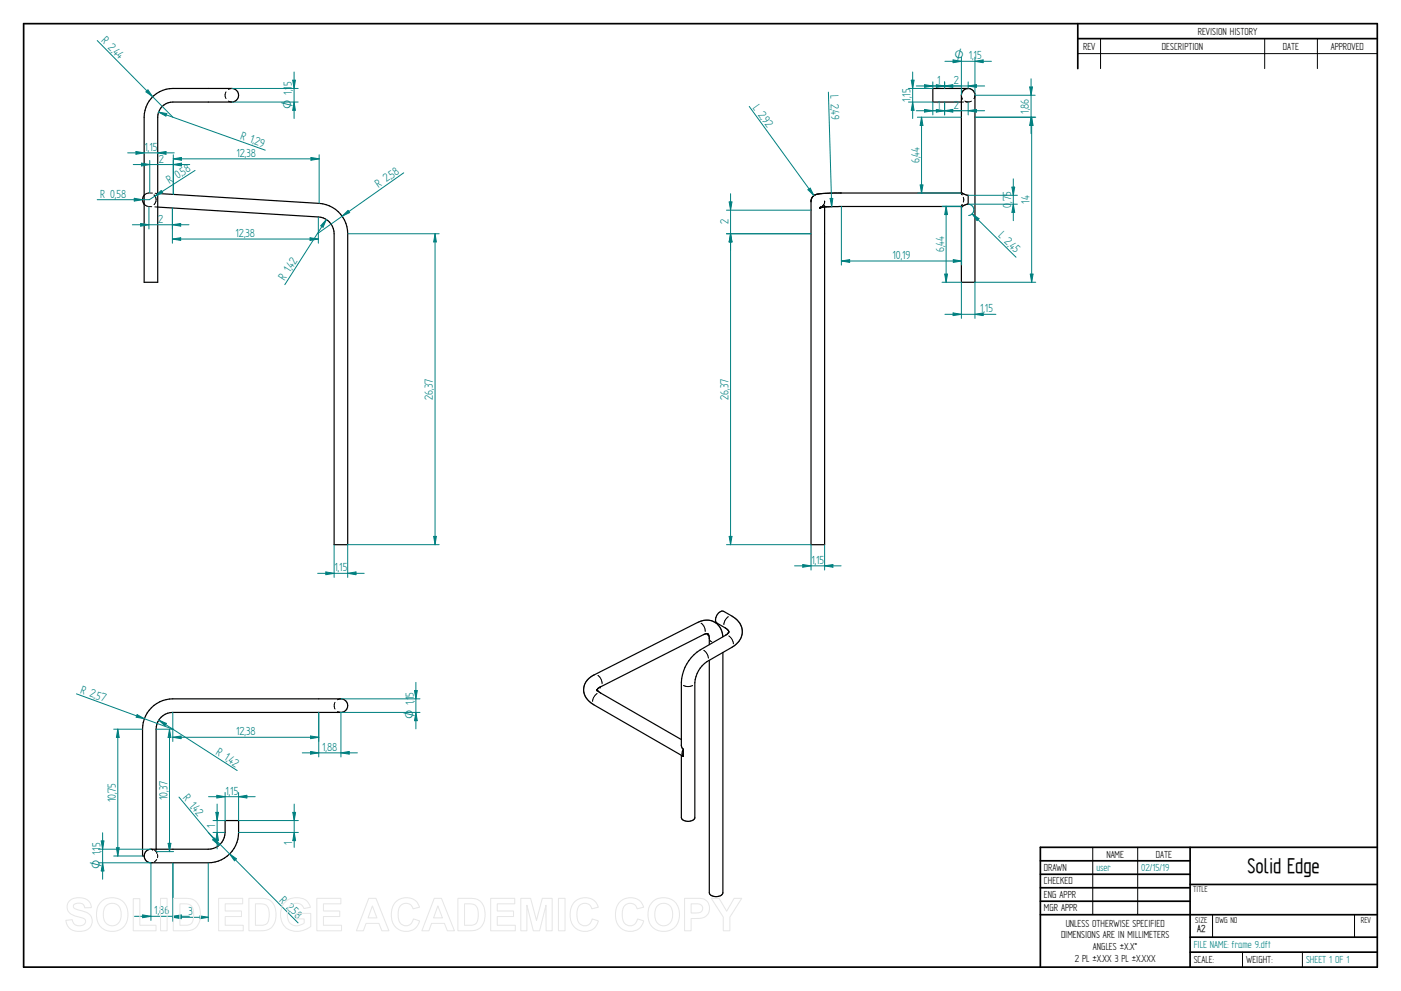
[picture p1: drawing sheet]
<svg xmlns="http://www.w3.org/2000/svg" width="594mm" height="420mm" viewBox="0 0 594 420" stroke-linecap="round" stroke-linejoin="round" font-family="sans-serif">
<g fill="none" stroke="#000" stroke-width=".72">
<path d="M10 10h574v400h-574zM457 10v19.1M457 16.4h127M504.6 359.2v50.8M584 359.2h-142.9v50.8M441.1 365h63.5M441.1 370.7h63.5M441.1 376.4h63.5M504.6 375h79.4M441.1 382.1h63.5M441.1 387.8h142.9M504.6 397.3h79.4"/>
<path d="M504.6 403.7h79.4"/>
</g>
<g fill="none" stroke="#000" stroke-width=".42">
<path d="M466.7 16.4v12.7M536.3 16.4v12.7M558.6 16.4v12.7M95.8 38.9l-.3 1.1 .3 1.8M98.3 37.5l-1.4 .4M457 22.7h127M96.9 42.9l1.4 .4M407.7 40.4l.3 1.3M407.7 43.3h.9M408 41.7h.1M409.1 42.8l1.1 .4M411.9 42.9l-2.3 .4"/>
<path d="M413.4 40.4l-.4 1.4M61.1 86.6l1.2 .8 2 .2M63.1 81.8l-.8 .2-1.2 .8M63.5 81.8l1.1 .1M65.3 82.6a2.77 2.77 0 0 1 0 4.1M65.7 87.7l1.2 .1M65.8 82h1.1M347.8 87.9h.1M347.9 87.9h.1M348.1 87.8h.1M348.3 87.7l-.2 .1M348.7 87.4h.1"/>
<path d="M349.4 86.5l-.7 .9M349.6 85.9h.1M349.7 85.3v.8M349.7 87v.8M349.7 85.5l-.1 .1M407.7 87.5h.1M407.7 81.8l.3 .9M407.7 87.4v.1M407.7 81.8h.1M408 86.7l-.3 .7M408.5 83.7v2M297.3 264.2l1.1 1.2 .6 2.4"/>
<path d="M298.4 275.7l1.2 1.2 .8 2.2M301 271.4l.8 .7M308.9 261.5l-1.5 1.7-.4 1.6M309 269.6l1.2 1.2 .8 2.2M142.1 297.8l-.4 1 .4 1.8M144.6 296.3l-1.5 .4M253.2 294l-1.5 1.8-.4 1.6M253.5 286.3l1.2 1.3 .6 2.3M289.8 290.6l1.6 .5 2.3-.5M143.2 301.7h.1M143.2 301.7l1.4 .3M463.4 359.2v28.6"/>
<path d="M482.4 359.2v28.6M64 360l.8 .1M64.7 365.7l-.7 .1M64.8 360.1h.1M65.5 360.5l1 1M66.2 360v.4M66.2 360.8v.3M66.5 364.4l-1.1 1M66.5 361.5h.1M66.8 362.2v1.4M514.2 387.9v9.4M574.4 387.9v9.4"/>
<path d="M526.9 403.7v6.3M552.3 403.7v6.3"/>
</g>
<g fill="none" stroke="#000" stroke-width=".51">
<path d="M410.2 37.5a2.83 2.83 0 0 0-2.5 2.9v41.4h-54.1l-7.5 .7M65.2 40.6a12.5 12.5 0 0 1 8.1-3.1h25a2.88 2.88 0 0 1 2.9 2.9 2.88 2.88 0 0 1-2.9 2.9h-25a6.4 6.4 0 0 0-6.4 6.4v70h-5.8v-70a12.4 12.4 0 0 1 4.1-9.1zM407.7 43.3h-12.1v-5.8h15.3a2.83 2.83 0 0 1 2.5 2.9v79.3h-5.7v-32.2h-51.9l-8 .4M61.1 82.8l-.7 1.9 .7 1.9M66.9 82l68.4 4.2a12.9 12.9 0 0 1 12.1 12.9v131.8h-5.7v-131.8a7.1 7.1 0 0 0-6.7-7.1l-68.1-4.2M343.9 85.2v145.7h5.8v-143.1M346 82.5l-.4 .2a2.9 2.9 0 0 0-1.7 2.5M346 82.5h.1M407.8 81.8l2.7 1v3.8l-2.7 .9M300.1 268.7l-1.8 .4-44.1 22.3-1 1M300.2 268.8l.6 1.6v2.9M306.5 270a7 7 0 0 0-10.8-6.1l-43.7 22.2a6.6 6.6 0 0 0-4.5 5.8 6.6 6.6 0 0 0 3.6 6.4l38.2 22.1"/>
<path d="M306.5 276.6v101.9a3.3 3.3 0 0 1-5.7 0v-98.5M309 268l-1.5 1.4-10.6 6.1a17.3 17.3 0 0 0-8 13.9v26.7l.9 1.5M309 267.8l-1-1.3-4-2.3a3.5 3.5 0 0 1 2-5.1l.9 .1 3.5 2a7.2 7.2 0 0 1 4.3 6.6 7.2 7.2 0 0 1-4.3 6.6l-10.6 6.1a11.8 11.8 0 0 0-5.2 8.9v57.2a3.2 3.2 0 0 1-4.5 1.3l-.9-.6-.3-.7v-26.4M253.3 292.5l1.4 1.3 34.2 19.8M289.8 317.6v3.1M289.8 317.6l-.5 1.8 .5 1.3M289.2 320.4l.1 .1M289.3 320.5l.5 .2M62.1 360.8l1.9-.8h24.3a7.2 7.2 0 0 0 7.2-7.1v-5h5.7a20.4 20.4 0 0 1-1.3 10.6 12.9 12.9 0 0 1-11.6 7.3h-24.3a2.89 2.89 0 0 1-2.7-1.9 2.89 2.89 0 0 1 .8-3.1zM66.2 360v-50.8a7.1 7.1 0 0 1 7.1-7.2h71.3a2.88 2.88 0 0 0 2.8-2.8 2.88 2.88 0 0 0-2.8-2.9h-71.3a12.9 12.9 0 0 0-12.9 12.9v53.7h.7"/>
</g>
<g fill="#000">
<circle cx="343.9" cy="85.2" r=".25"/>
<circle cx="347.8" cy="87.9" r=".25"/>
<circle cx="347.9" cy="87.9" r=".25"/>
<circle cx="407.7" cy="87.5" r=".25"/>
<circle cx="407.8" cy="81.8" r=".25"/>
<circle cx="407.8" cy="87.5" r=".25"/>
<circle cx="300.1" cy="268.7" r=".25"/>
<circle cx="300.2" cy="268.8" r=".25"/>
<circle cx="309" cy="267.7" r=".25"/>
<circle cx="309" cy="267.8" r=".25"/>
<circle cx="253.2" cy="292.5" r=".25"/>
<circle cx="253.2" cy="292.4" r=".25"/>
<circle cx="253.3" cy="292.5" r=".25"/>
<circle cx="253.3" cy="292.3" r=".25"/>
<circle cx="254.5" cy="291.3" r=".25"/>
</g>
<path d="M147.4 99.1h38.8M147.4 230.9h38.8M183.9 227.4h1.1l-.5 3.5z" fill="none" stroke="#008080" stroke-width=".42"/>
<path d="M183.9 227.4h1.1l-.5 3.5z" fill="#008080"/>
<path d="M184.5 99.1l.5 3.5h-1.1z" fill="none" stroke="#008080" stroke-width=".42"/>
<path d="M184.5 99.1l.5 3.5h-1.1z" fill="#008080"/>
<path d="M184.5 99.1v131.8M141.7 230.9v13.9M147.4 230.9v13.9M147.4 243.1l3.6-.6v1.2z" fill="none" stroke="#008080" stroke-width=".42"/>
<path d="M147.4 243.1l3.6-.6v1.2z" fill="#008080"/>
<path d="M138.2 242.5l3.5 .6-3.5 .6z" fill="none" stroke="#008080" stroke-width=".42"/>
<path d="M138.2 242.5l3.5 .6-3.5 .6z" fill="#008080"/>
<path d="M98.3 37.5h28.1M98.3 43.3h28.1M124.7 43.3l.6 3.5h-1.2zM134.7 243.1h19.7" fill="none" stroke="#008080" stroke-width=".42"/>
<path d="M124.7 43.3l.6 3.5h-1.2z" fill="#008080"/>
<path d="M124.1 34h1.2l-.6 3.5z" fill="none" stroke="#008080" stroke-width=".42"/>
<path d="M124.1 34h1.2l-.6 3.5z" fill="#008080"/>
<path d="M124.7 30.5v19.7M67.3 47.5l45.2 16.2M67.3 47.5l3.4 .6-.3 1.1z" fill="none" stroke="#008080" stroke-width=".42"/>
<path d="M67.3 47.5l3.4 .6-.3 1.1z" fill="#008080"/>
<path d="M41.2 17.2l32.1 32.5M61.9 38.9l.8-.8 2.1 2.9z" fill="none" stroke="#008080" stroke-width=".42"/>
<path d="M61.9 38.9l.8-.8 2.1 2.9z" fill="#008080"/>
<path d="M57.7 64.2l3.4 .6-3.4 .6z" fill="none" stroke="#008080" stroke-width=".42"/>
<path d="M57.7 64.2l3.4 .6-3.4 .6z" fill="#008080"/>
<path d="M66.9 64.8l3.5-.6v1.2z" fill="none" stroke="#008080" stroke-width=".42"/>
<path d="M66.9 64.8l3.5-.6v1.2z" fill="#008080"/>
<path d="M54.1 64.8h19.8M41.2 84.7h22.1M56.9 84.1l3.5 .6-3.5 .6z" fill="none" stroke="#008080" stroke-width=".42"/>
<path d="M56.9 84.1l3.5 .6-3.5 .6z" fill="#008080"/>
<path d="M82.7 72.3l-19.4 12.4M65.7 83.1l2.7-2.3 .6 .9z" fill="none" stroke="#008080" stroke-width=".42"/>
<path d="M65.7 83.1l2.7-2.3 .6 .9z" fill="#008080"/>
<path d="M73.5 65.6v16.8M131.9 66.8l3.4 .6-3.4 .5zM135.3 65.6v20.6" fill="none" stroke="#008080" stroke-width=".42"/>
<path d="M131.9 66.8l3.4 .6-3.4 .5z" fill="#008080"/>
<path d="M73.5 67.4l3.5-.6v1.1z" fill="none" stroke="#008080" stroke-width=".42"/>
<path d="M73.5 67.4l3.5-.6v1.1z" fill="#008080"/>
<path d="M63.5 68v13.8M73.5 67.4h61.8M73.5 68v14.4M73.5 69.8l3.5-.6v1.2z" fill="none" stroke="#008080" stroke-width=".42"/>
<path d="M73.5 69.8l3.5-.6v1.2z" fill="#008080"/>
<path d="M60 69.2l3.5 .6-3.5 .6z" fill="none" stroke="#008080" stroke-width=".42"/>
<path d="M60 69.2l3.5 .6-3.5 .6z" fill="#008080"/>
<path d="M56.5 69.8h24M59.6 94.7l3.6 .6-3.6 .6zM63.2 87.5v9.6M73.1 88.2v8.9" fill="none" stroke="#008080" stroke-width=".42"/>
<path d="M59.6 94.7l3.6 .6-3.6 .6z" fill="#008080"/>
<path d="M73.1 95.3l3.5-.6v1.2z" fill="none" stroke="#008080" stroke-width=".42"/>
<path d="M73.1 95.3l3.5-.6v1.2z" fill="#008080"/>
<path d="M56.1 95.3h24M73.1 88.2v14.9M135 92v11.1M73.1 101.3l3.5-.5v1.1z" fill="none" stroke="#008080" stroke-width=".42"/>
<path d="M73.1 101.3l3.5-.5v1.1z" fill="#008080"/>
<path d="M131.5 100.8l3.5 .5-3.5 .6z" fill="none" stroke="#008080" stroke-width=".42"/>
<path d="M131.5 100.8l3.5 .5-3.5 .6z" fill="#008080"/>
<path d="M171.2 73.3l-36.6 25.8M145.1 91.7l2.5-2.5 .7 .9zM73.1 101.3h61.9" fill="none" stroke="#008080" stroke-width=".42"/>
<path d="M145.1 91.7l2.5-2.5 .7 .9z" fill="#008080"/>
<path d="M138.4 93.1l-17.6 27.6M138.4 93.1l-1.4 3.3-1-.7z" fill="none" stroke="#008080" stroke-width=".42"/>
<path d="M138.4 93.1l-1.4 3.3-1-.7z" fill="#008080"/>
<path d="M317.7 45.1l27.4 37.8M342.6 80.4l1-.6 1.5 3.1z" fill="none" stroke="#008080" stroke-width=".42"/>
<path d="M342.6 80.4l1-.6 1.5 3.1z" fill="#008080"/>
<path d="M356.8 87.5v24.9M407.7 87.5v24.9M356.8 110.7l3.5-.6v1.2z" fill="none" stroke="#008080" stroke-width=".42"/>
<path d="M356.8 110.7l3.5-.6v1.2z" fill="#008080"/>
<path d="M404.2 110.1l3.5 .6-3.5 .6z" fill="none" stroke="#008080" stroke-width=".42"/>
<path d="M404.2 110.1l3.5 .6-3.5 .6z" fill="#008080"/>
<path d="M351.3 39.1l1.4 48.5M352 84.1h1.1l-.4 3.5zM356.8 110.7h50.9" fill="none" stroke="#008080" stroke-width=".42"/>
<path d="M352 84.1h1.1l-.4 3.5z" fill="#008080"/>
<path d="M389 49.7h18.7M390.8 49.7l.6 3.5h-1.2zM389 81.9h18.7" fill="none" stroke="#008080" stroke-width=".42"/>
<path d="M390.8 49.7l.6 3.5h-1.2z" fill="#008080"/>
<path d="M390.2 78.4h1.2l-.6 3.5z" fill="none" stroke="#008080" stroke-width=".42"/>
<path d="M390.2 78.4h1.2l-.6 3.5z" fill="#008080"/>
<path d="M390.8 49.7v32.2M343.9 230.9v10.8M349.7 230.9v10.8M349.7 239.9l3.5-.5v1.1z" fill="none" stroke="#008080" stroke-width=".42"/>
<path d="M349.7 239.9l3.5-.5v1.1z" fill="#008080"/>
<path d="M340.4 239.4l3.5 .5-3.5 .6z" fill="none" stroke="#008080" stroke-width=".42"/>
<path d="M340.4 239.4l3.5 .5-3.5 .6z" fill="#008080"/>
<path d="M308.1 99.1h35.8M309.8 99.1l.6 3.5h-1.2zM308.1 230.9h35.8M336.9 239.9h19.8" fill="none" stroke="#008080" stroke-width=".42"/>
<path d="M309.8 99.1l.6 3.5h-1.2z" fill="#008080"/>
<path d="M309.2 227.4h1.2l-.6 3.5z" fill="none" stroke="#008080" stroke-width=".42"/>
<path d="M309.2 227.4h1.2l-.6 3.5z" fill="#008080"/>
<path d="M308.1 89.1h35.8M308.1 99.1h35.8M309.2 85.6h1.2l-.6 3.5zM309.8 99.1v131.8" fill="none" stroke="#008080" stroke-width=".42"/>
<path d="M309.2 85.6h1.2l-.6 3.5z" fill="#008080"/>
<path d="M309.8 99.1l.6 3.5h-1.2z" fill="none" stroke="#008080" stroke-width=".42"/>
<path d="M309.8 99.1l.6 3.5h-1.2z" fill="#008080"/>
<path d="M309.8 82.1v24M399.5 87.5h8.2M401.2 87.5l.6 3.5h-1.2zM399.5 119.7h8.2" fill="none" stroke="#008080" stroke-width=".42"/>
<path d="M401.2 87.5l.6 3.5h-1.2z" fill="#008080"/>
<path d="M400.6 116.2h1.2l-.6 3.5z" fill="none" stroke="#008080" stroke-width=".42"/>
<path d="M400.6 116.2h1.2l-.6 3.5z" fill="#008080"/>
<path d="M401.2 87.5v32.2M407.7 119.7v15.3M413.4 119.7v15.3M404.1 132.7l3.6 .6-3.6 .5z" fill="none" stroke="#008080" stroke-width=".42"/>
<path d="M404.1 132.7l3.6 .6-3.6 .5z" fill="#008080"/>
<path d="M413.4 133.3l3.5-.6v1.1z" fill="none" stroke="#008080" stroke-width=".42"/>
<path d="M413.4 133.3l3.5-.6v1.1z" fill="#008080"/>
<path d="M413.4 49.7h25.8M413.4 119.7h25.8M436.9 116.2h1.2l-.6 3.5zM400.7 133.3h21.6" fill="none" stroke="#008080" stroke-width=".42"/>
<path d="M436.9 116.2h1.2l-.6 3.5z" fill="#008080"/>
<path d="M437.5 49.7l.6 3.5h-1.2z" fill="none" stroke="#008080" stroke-width=".42"/>
<path d="M437.5 49.7l.6 3.5h-1.2z" fill="#008080"/>
<path d="M437.5 49.7v70M410.5 86.6h20.9M410.5 82.8h20.9M429.7 86.6l.6 3.4h-1.2z" fill="none" stroke="#008080" stroke-width=".42"/>
<path d="M429.7 86.6l.6 3.4h-1.2z" fill="#008080"/>
<path d="M429.1 79.3h1.2l-.6 3.5z" fill="none" stroke="#008080" stroke-width=".42"/>
<path d="M429.1 79.3h1.2l-.6 3.5z" fill="#008080"/>
<path d="M429.7 75.8v17.8M410.5 86.6a2.39 2.39 0 0 1 2.3 1.4 2.39 2.39 0 0 1-.5 2.6M412.2 90.7l18.6 18.4M412.2 90.7l3 2-.9 .9zM412.3 90.6l-1.6 .8" fill="none" stroke="#008080" stroke-width=".42"/>
<path d="M412.2 90.7l3 2-.9 .9z" fill="#008080"/>
<path d="M413.4 49.7h25.5M413.4 40.4h25.5M437.2 49.7l.6 3.5h-1.2z" fill="none" stroke="#008080" stroke-width=".42"/>
<path d="M437.2 49.7l.6 3.5h-1.2z" fill="#008080"/>
<path d="M436.6 36.9h1.2l-.6 3.5z" fill="none" stroke="#008080" stroke-width=".42"/>
<path d="M436.6 36.9h1.2l-.6 3.5z" fill="#008080"/>
<path d="M385.2 37.5h10.4M437.2 33.4v23.3M385.2 43.3h10.4M387 43.3l.6 3.5h-1.2z" fill="none" stroke="#008080" stroke-width=".42"/>
<path d="M387 43.3l.6 3.5h-1.2z" fill="#008080"/>
<path d="M386.4 34h1.2l-.6 3.5z" fill="none" stroke="#008080" stroke-width=".42"/>
<path d="M386.4 34h1.2l-.6 3.5z" fill="#008080"/>
<path d="M387 30.5v19.7M397 46.4l3.6 .5-3.6 .6zM400.6 43.3v5.4M410.5 43.3v5.4" fill="none" stroke="#008080" stroke-width=".42"/>
<path d="M397 46.4l3.6 .5-3.6 .6z" fill="#008080"/>
<path d="M410.5 46.9l3.6-.5v1.1z" fill="none" stroke="#008080" stroke-width=".42"/>
<path d="M410.5 46.9l3.6-.5v1.1z" fill="#008080"/>
<path d="M392 46.4l3.6 .5-3.6 .6zM393.5 46.9h24M395.6 43.3v5.4M400.6 43.3v5.4" fill="none" stroke="#008080" stroke-width=".42"/>
<path d="M392 46.4l3.6 .5-3.6 .6z" fill="#008080"/>
<path d="M400.6 46.9l3.4-.5v1.1z" fill="none" stroke="#008080" stroke-width=".42"/>
<path d="M400.6 46.9l3.4-.5v1.1z" fill="#008080"/>
<path d="M400.6 34.7v2.8M410.5 34.7v2.8M410.5 36.4l3.6-.5v1.1zM388.5 46.9h19" fill="none" stroke="#008080" stroke-width=".42"/>
<path d="M410.5 36.4l3.6-.5v1.1z" fill="#008080"/>
<path d="M397 35.9l3.6 .5-3.6 .6z" fill="none" stroke="#008080" stroke-width=".42"/>
<path d="M397 35.9l3.6 .5-3.6 .6z" fill="#008080"/>
<path d="M393.5 36.4h24M395.6 34.7v2.8M400.6 34.7v2.8M400.6 36.4l3.4-.5v1.1z" fill="none" stroke="#008080" stroke-width=".42"/>
<path d="M400.6 36.4l3.4-.5v1.1z" fill="#008080"/>
<path d="M392 35.9l3.6 .5-3.6 .6z" fill="none" stroke="#008080" stroke-width=".42"/>
<path d="M392 35.9l3.6 .5-3.6 .6z" fill="#008080"/>
<path d="M388.5 36.4h19M407.7 24.2v16.2M413.4 24.2v16.2M413.4 26l3.5-.6v1.2z" fill="none" stroke="#008080" stroke-width=".42"/>
<path d="M413.4 26l3.5-.6v1.2z" fill="#008080"/>
<path d="M404.1 25.4l3.6 .6-3.6 .6z" fill="none" stroke="#008080" stroke-width=".42"/>
<path d="M404.1 25.4l3.6 .6-3.6 .6z" fill="#008080"/>
<path d="M400.7 26h19.7M42.9 356.5h1.2l-.6 3.5zM41.7 360h22.3M41.7 365.8h22.3" fill="none" stroke="#008080" stroke-width=".42"/>
<path d="M42.9 356.5h1.2l-.6 3.5z" fill="#008080"/>
<path d="M43.5 365.8l.6 3.5h-1.2z" fill="none" stroke="#008080" stroke-width=".42"/>
<path d="M43.5 365.8l.6 3.5h-1.2z" fill="#008080"/>
<path d="M43.5 353.1v19.7M73.3 365.8v24.9M88.3 365.8v24.9M73.3 388.9l3.5-.6v1.2z" fill="none" stroke="#008080" stroke-width=".42"/>
<path d="M73.3 388.9l3.5-.6v1.2z" fill="#008080"/>
<path d="M84.8 388.3l3.5 .6-3.5 .6z" fill="none" stroke="#008080" stroke-width=".42"/>
<path d="M84.8 388.3l3.5 .6-3.5 .6z" fill="#008080"/>
<path d="M64 365.8v24.4M73.3 365.8v24.4M60.5 387.9l3.5 .6-3.5 .6zM73.3 388.9h15" fill="none" stroke="#008080" stroke-width=".42"/>
<path d="M60.5 387.9l3.5 .6-3.5 .6z" fill="#008080"/>
<path d="M73.3 388.5l3.5-.6v1.2z" fill="none" stroke="#008080" stroke-width=".42"/>
<path d="M73.3 388.5l3.5-.6v1.2z" fill="#008080"/>
<path d="M88.3 352.9l38.1 38.4M97.4 362l2.9 2.1-.9 .9zM57 388.5h23.3" fill="none" stroke="#008080" stroke-width=".42"/>
<path d="M97.4 362l2.9 2.1-.9 .9z" fill="#008080"/>
<path d="M75.9 337.9l17 20.5M90.2 356.1l.9-.8 1.8 3.1z" fill="none" stroke="#008080" stroke-width=".42"/>
<path d="M90.2 356.1l.9-.8 1.8 3.1z" fill="#008080"/>
<path d="M91.9 337.2l3.6 .6-3.6 .5zM95.5 336v11.9M101.2 336v11.9" fill="none" stroke="#008080" stroke-width=".42"/>
<path d="M91.9 337.2l3.6 .6-3.6 .5z" fill="#008080"/>
<path d="M101.2 337.8l3.5-.6v1.1z" fill="none" stroke="#008080" stroke-width=".42"/>
<path d="M101.2 337.8l3.5-.6v1.1z" fill="#008080"/>
<path d="M88.4 337.8h19.8M101.2 352.9h25.3M101.2 347.9h25.3M124.7 352.9l.6 3.5h-1.1z" fill="none" stroke="#008080" stroke-width=".42"/>
<path d="M124.7 352.9l.6 3.5h-1.1z" fill="#008080"/>
<path d="M124.2 344.4h1.1l-.6 3.5z" fill="none" stroke="#008080" stroke-width=".42"/>
<path d="M124.2 344.4h1.1l-.6 3.5z" fill="#008080"/>
<path d="M90.3 347.9h5.2M90.3 352.9h5.2M91.5 344.4h1.2l-.6 3.5zM124.7 340.9v18.4" fill="none" stroke="#008080" stroke-width=".42"/>
<path d="M91.5 344.4h1.2l-.6 3.5z" fill="#008080"/>
<path d="M92.1 352.9l.6 3.5h-1.2z" fill="none" stroke="#008080" stroke-width=".42"/>
<path d="M92.1 352.9l.6 3.5h-1.2z" fill="#008080"/>
<path d="M66.2 309.2h7.4M71.3 357.5h1.2l-.6 3.6zM92.1 340.9v19M66.2 361.1h7.4" fill="none" stroke="#008080" stroke-width=".42"/>
<path d="M71.3 357.5h1.2l-.6 3.6z" fill="#008080"/>
<path d="M71.9 309.2l.6 3.5h-1.2z" fill="none" stroke="#008080" stroke-width=".42"/>
<path d="M71.9 309.2l.6 3.5h-1.2z" fill="#008080"/>
<path d="M67.3 305.3l33.3 21.4M67.3 305.3l3.3 1.4-.7 1zM71.9 309.2v51.9" fill="none" stroke="#008080" stroke-width=".42"/>
<path d="M67.3 305.3l3.3 1.4-.7 1z" fill="#008080"/>
<path d="M32.4 294.2l40.9 15M58.2 303l3 1.7-3.5-.6z" fill="none" stroke="#008080" stroke-width=".42"/>
<path d="M58.2 303l3 1.7-3.5-.6z" fill="#008080"/>
<path d="M48.2 309.2h12.2M49.9 309.2l.6 3.5h-1.1zM48.2 362.9h12.2" fill="none" stroke="#008080" stroke-width=".42"/>
<path d="M49.9 309.2l.6 3.5h-1.1z" fill="#008080"/>
<path d="M49.4 359.4h1.1l-.6 3.5z" fill="none" stroke="#008080" stroke-width=".42"/>
<path d="M49.4 359.4h1.1l-.6 3.5z" fill="#008080"/>
<path d="M144.6 296.3h33.5M49.9 309.2v53.7M144.6 302h33.5M176.4 302l.5 3.6h-1.1z" fill="none" stroke="#008080" stroke-width=".42"/>
<path d="M176.4 302l.5 3.6h-1.1z" fill="#008080"/>
<path d="M175.8 292.8h1.1l-.5 3.5z" fill="none" stroke="#008080" stroke-width=".42"/>
<path d="M175.8 292.8h1.1l-.5 3.5z" fill="#008080"/>
<path d="M176.4 289.3v19.7M73.3 302v12.4M73.3 312.6l3.5-.6v1.2zM135.2 302v12.4" fill="none" stroke="#008080" stroke-width=".42"/>
<path d="M73.3 312.6l3.5-.6v1.2z" fill="#008080"/>
<path d="M131.7 312l3.5 .6-3.5 .6z" fill="none" stroke="#008080" stroke-width=".42"/>
<path d="M131.7 312l3.5 .6-3.5 .6z" fill="#008080"/>
<path d="M73.3 312.6h61.9M131.7 318.6l3.5 .6-3.5 .5zM135.2 302v18.9M144.6 302v18.9" fill="none" stroke="#008080" stroke-width=".42"/>
<path d="M131.7 318.6l3.5 .6-3.5 .5z" fill="#008080"/>
<path d="M144.6 319.2l3.5-.6v1.1z" fill="none" stroke="#008080" stroke-width=".42"/>
<path d="M144.6 319.2l3.5-.6v1.1z" fill="#008080"/>
<path d="M128.2 319.2h23.3" fill="none" stroke="#008080" stroke-width=".42"/>
<g fill="none" stroke="#e6e6e6" stroke-width=".42">
<path d="M29.6 381.8a6.5 6.5 0 0 1 8.5 .8l.6 2.2-2.8 .1a2.7 2.7 0 0 0-2.1-2 2.7 2.7 0 0 0-2.7 1.1 1.87 1.87 0 0 0 2.2 1.8l1.4 .4a4.4 4.4 0 0 1 4 6.2 6.4 6.4 0 0 1-9.1 1.3l-1.2-1.8-.5-1.7 2.7-.3a2.94 2.94 0 0 0 2.6 2.6 2.94 2.94 0 0 0 3.1-1.9 2.67 2.67 0 0 0-2.9-1.8 4.9 4.9 0 0 1-5-4.3l.4-1.6zM42.8 382.4a6.9 6.9 0 0 1 8.3-.8 6.9 6.9 0 0 1 3 7.7 6.7 6.7 0 0 1-8 5.5 6.7 6.7 0 0 1-5.1-8.3 6.1 6.1 0 0 1 1.8-4.1zM44.8 384.2a3.9 3.9 0 0 1 4.6-.8 3.9 3.9 0 0 1 2 4.3 3.8 3.8 0 0 1-1.9 4.3 3.8 3.8 0 0 1-4.6-.7 6.6 6.6 0 0 1-.1-7.1zM56.5 381h2.8v11.3h6.9v2.3h-9.7zM68.1 380.9h2.8v13.7h-2.8zM73.5 380.9h5a5.9 5.9 0 0 1 6.5 7 5.9 5.9 0 0 1-6.3 6.7h-5.2zM76.3 383.2h1.8a3.4 3.4 0 0 1 4 3.9v1.2a3.2 3.2 0 0 1-3.8 4h-2zM92.7 380.9h10.2v2.3h-7.4v3h6.9v2.4h-6.9v3.7h7.7v2.3h-10.5zM105.5 380.9h5.1a5.9 5.9 0 0 1 6.4 7 5.9 5.9 0 0 1-6.3 6.7h-5.2zM108.3 383.2h1.9a3.4 3.4 0 0 1 4 3.9v1.2a3.2 3.2 0 0 1-3.8 4h-2.1zM120.9 382.4a7.3 7.3 0 0 1 9.7 .1l1 2.2-2.7 .5a3.7 3.7 0 0 0-4.6-2 3.7 3.7 0 0 0-2.5 4.4 4.2 4.2 0 0 0 2.2 4.5 4.2 4.2 0 0 0 5-.8v-1.7h-3.2v-2.3h6v5.4a8.1 8.1 0 0 1-11.8-.8 8.3 8.3 0 0 1 .9-9.5zM134.4 380.9h10.2v2.3h-7.4v3h6.9v2.4h-6.9v3.7h7.6v2.3h-10.4z"/>
<path d="M156.4 380.9h3l5.5 13.7h-3l-1.2-3.1h-5.5l-1.1 3.1h-3zM157.9 384.1l1.9 5.1h-3.7zM167.7 382.5a6 6 0 0 1 10.2 2.1l-2.8 .7a3.2 3.2 0 0 0-3.9-2.2 3.2 3.2 0 0 0-2.4 3.8 4.6 4.6 0 0 0 2.5 5.5 3.2 3.2 0 0 0 4-2.8l2.6 .8a6.1 6.1 0 0 1-7.2 4.3 6.1 6.1 0 0 1-4.8-6.8 7.7 7.7 0 0 1 1.8-5.4zM184.1 380.9h3.1l5.5 13.7h-3l-1.2-3.1h-5.5l-1.1 3.1h-3zM185.7 384.1l1.9 5.1h-3.8zM194.2 380.9h5a5.9 5.9 0 0 1 6.5 7 5.9 5.9 0 0 1-6.3 6.7h-5.2zM197 383.2h1.8a3.4 3.4 0 0 1 4 3.9v1.2a3.2 3.2 0 0 1-3.8 4h-2zM208.1 380.9h10.2v2.3h-7.4v3h6.9v2.4h-6.9v3.7h7.6v2.3h-10.4zM220.8 380.9h4.2l2.5 9.3 2.4-9.3h4.2v13.7h-2.5l-.1-10.8-2.7 10.8h-2.7l-2.7-10.8v10.8h-2.6zM236.8 380.9h2.8v13.7h-2.8zM243.5 382.5a6 6 0 0 1 10.2 2.1l-2.8 .7a3.2 3.2 0 0 0-3.8-2.2 3.2 3.2 0 0 0-2.4 3.8 4.6 4.6 0 0 0 2.4 5.5 3.2 3.2 0 0 0 4-2.8l2.6 .8a6.1 6.1 0 0 1-7.2 4.3 6.1 6.1 0 0 1-4.7-6.8 7.7 7.7 0 0 1 1.7-5.4zM262.7 382.5a6 6 0 0 1 10.2 2.1l-2.7 .7a3.2 3.2 0 0 0-3.9-2.2 3.2 3.2 0 0 0-2.4 3.8 4.6 4.6 0 0 0 2.4 5.5 3.2 3.2 0 0 0 4-2.8l2.7 .8a6.1 6.1 0 0 1-7.2 4.3 6.1 6.1 0 0 1-4.8-6.8 7.7 7.7 0 0 1 1.7-5.4z"/>
<path d="M276.7 382.4a6.9 6.9 0 0 1 8.3-.8 6.9 6.9 0 0 1 3 7.7 6.7 6.7 0 0 1-8.1 5.5 6.7 6.7 0 0 1-5.1-8.3 6.1 6.1 0 0 1 1.9-4.1zM278.7 384.2a3.9 3.9 0 0 1 4.6-.8 3.9 3.9 0 0 1 1.9 4.3 3.8 3.8 0 0 1-1.8 4.3 3.8 3.8 0 0 1-4.7-.7 6.6 6.6 0 0 1 0-7.1zM290.3 380.9h5.2a4.4 4.4 0 0 1 5.4 4.3 4.4 4.4 0 0 1-5.4 4.2h-2.4v5.2h-2.8zM293.1 383.2h1.8a2.1 2.1 0 0 1 2.6 .6 2.1 2.1 0 0 1 0 2.6 3.4 3.4 0 0 1-2.9 .7h-1.5zM301.6 380.9h3.3l3.2 5.4 3.2-5.4h3.2l-5 7.9v5.8h-2.8v-5.8z"/>
</g>
<text font-size="10.1" x="529" y="370.2">Solid Edge</text>
<g font-size="5.6" fill="#008080">
<text x="42.7" y="17.4" transform="rotate(45 42.7 17.4)">R 2,</text>
<text x="47.6" y="22.4" transform="rotate(45 47.6 22.4)">44</text>
<text x="410.8" y="25.1">1,15</text>
<text x="397.3" y="35.6">1</text>
<text x="404.4" y="35.6">2</text>
<text x="123.8" y="40.1" transform="rotate(-90 123.8 40.1)">1,15</text>
<text x="352.2" y="40.3" transform="rotate(88 352.2 40.3)">L 2,</text>
<text x="319.1" y="45.6" transform="rotate(54 319.1 45.6)">L 2,</text>
<text x="352.4" y="46.8" transform="rotate(88 352.4 46.8)">49</text>
<text x="386.1" y="43.1" transform="rotate(-90 386.1 43.1)">1,15</text>
<text x="397.3" y="46.1">1</text>
<text x="404.4" y="46.1">2</text>
<text x="323" y="50.8" transform="rotate(54 323 50.8)">92</text>
<text x="436.3" y="48.3" transform="rotate(-90 436.3 48.3)">1,86</text>
<text x="101.7" y="58.9" transform="rotate(20 101.7 58.9)">R 1,</text>
<text x="61.2" y="64">1,15</text>
<text x="107.6" y="61" transform="rotate(20 107.6 61)">29</text>
<text x="67.4" y="68.9">2</text>
<text x="100.3" y="66.5">12,38</text>
<text x="389.9" y="69.3" transform="rotate(-90 389.9 69.3)">6,44</text>
<text x="77.7" y="74.5" transform="rotate(-33 77.7 74.5)">58</text>
<text x="166.2" y="75.7" transform="rotate(-35 166.2 75.7)">58</text>
<text x="42.5" y="83.8">R 0,58</text>
<text x="71.9" y="78.1" transform="rotate(-33 71.9 78.1)">R 0,</text>
<text x="160.6" y="79.7" transform="rotate(-35 160.6 79.7)">R 2,</text>
<text x="428.8" y="88.1" transform="rotate(-90 428.8 88.1)">0,75</text>
<text x="436.6" y="86.4" transform="rotate(-90 436.6 86.4)">14</text>
<text x="67" y="94.4">2</text>
<text x="308.9" y="95.2" transform="rotate(-90 308.9 95.2)">2</text>
<text x="99.9" y="100.5">12,38</text>
<text x="423.1" y="100.2" transform="rotate(45 423.1 100.2)">L 2,</text>
<text x="400.3" y="107" transform="rotate(-90 400.3 107)">6,44</text>
<text x="427.7" y="104.7" transform="rotate(45 427.7 104.7)">45</text>
<text x="124" y="114" transform="rotate(-57 124 114)">42</text>
<text x="378.4" y="109.8">10,19</text>
<text x="120.7" y="119.2" transform="rotate(-57 120.7 119.2)">R 1,</text>
<text x="415.6" y="132.4">1,15</text>
<text x="183.6" y="169.5" transform="rotate(-90 183.6 169.5)">26,37</text>
<text x="308.9" y="169.5" transform="rotate(-90 308.9 169.5)">26,37</text>
<text x="344" y="239.1">1,15</text>
<text x="141.8" y="242.2">1,15</text>
<text x="33.9" y="293.8" transform="rotate(20 33.9 293.8)">R 2,</text>
<text x="40.4" y="296.2" transform="rotate(20 40.4 296.2)">57</text>
<text x="175.5" y="298.9" transform="rotate(-90 175.5 298.9)">1,15</text>
<text x="100.1" y="311.7">12,38</text>
<text x="91.2" y="319.6" transform="rotate(33 91.2 319.6)">R 1,</text>
<text x="96.5" y="323" transform="rotate(33 96.5 323)">42</text>
<text x="136.6" y="318.3">1,88</text>
<text x="49.1" y="340.2" transform="rotate(-90 49.1 340.2)">10,75</text>
<text x="71" y="339.2" transform="rotate(-90 71 339.2)">10,37</text>
<text x="77.3" y="338.3" transform="rotate(50 77.3 338.3)">R 1,</text>
<text x="95.6" y="336.9">1,15</text>
<text x="81.3" y="343.2" transform="rotate(50 81.3 343.2)">42</text>
<text x="91.2" y="351.1" transform="rotate(-90 91.2 351.1)">1</text>
<text x="123.9" y="358.1" transform="rotate(-90 123.9 358.1)">1</text>
<text x="42.6" y="362.7" transform="rotate(-90 42.6 362.7)">1,15</text>
<text x="118.3" y="381.9" transform="rotate(45 118.3 381.9)">R 2,</text>
<text x="65.4" y="387.6">1,86</text>
<text x="79.9" y="388.1">3</text>
<text x="123.2" y="386.8" transform="rotate(45 123.2 386.8)">58</text>
</g>
<g font-size="5.4" fill="#008080">
<text x="404.8" y="25.1">O</text>
<text x="123.8" y="46.1" transform="rotate(-90 123.8 46.1)">O</text>
<text x="175.5" y="304.9" transform="rotate(-90 175.5 304.9)">O</text>
<text x="42.6" y="368.6" transform="rotate(-90 42.6 368.6)">O</text>
</g>
<g font-size="4.9">
<text x="507.9" y="14.7">REVISION HISTORY</text>
<text x="459.3" y="21">REV</text>
<text x="492.7" y="21">DESCRIPTION</text>
<text x="544" y="21">DATE</text>
<text x="564.3" y="21">APPROVED</text>
<text x="469.1" y="363.6">NAME</text>
<text x="490.1" y="363.6">DATE</text>
<text x="442.7" y="369.3">DRAWN</text>
<text x="442.7" y="375">CHECKED</text>
<text x="442.7" y="380.7">ENG APPR</text>
<text x="442.7" y="386.4">MGR APPR</text>
<text x="451.9" y="392.9">UNLESS OTHERWISE SPECIFIED</text>
<text x="449.9" y="397.9">DIMENSIONS ARE IN MILLIMETERS</text>
<text x="455.7" y="407.8">2 PL ±X.XX 3 PL ±X.XXX</text>
<text x="463.5" y="402.9">ANGLES ±X.X°</text>
<text x="506.2" y="408.3">SCALE:</text>
<text x="528.4" y="408.3">WEIGHT:</text>
</g>
<g font-size="4.9" fill="#008080">
<text x="464.9" y="369.3">user</text>
<text x="483.9" y="369.3">02/15/19</text>
<text x="506.2" y="402">FILE NAME: frame 9.dft</text>
<text x="553.8" y="408.4">SHEET 1 OF 1</text>
</g>
<text font-size="4.8" x="507.7" y="395.3">A2</text>
<g font-size="4.1">
<text x="505.9" y="378.3">TITLE</text>
<text x="506.9" y="391.1">SIZE</text>
<text x="515.4" y="391.1">DWG NO</text>
<text x="577" y="391.1">REV</text>
</g>
</svg>
